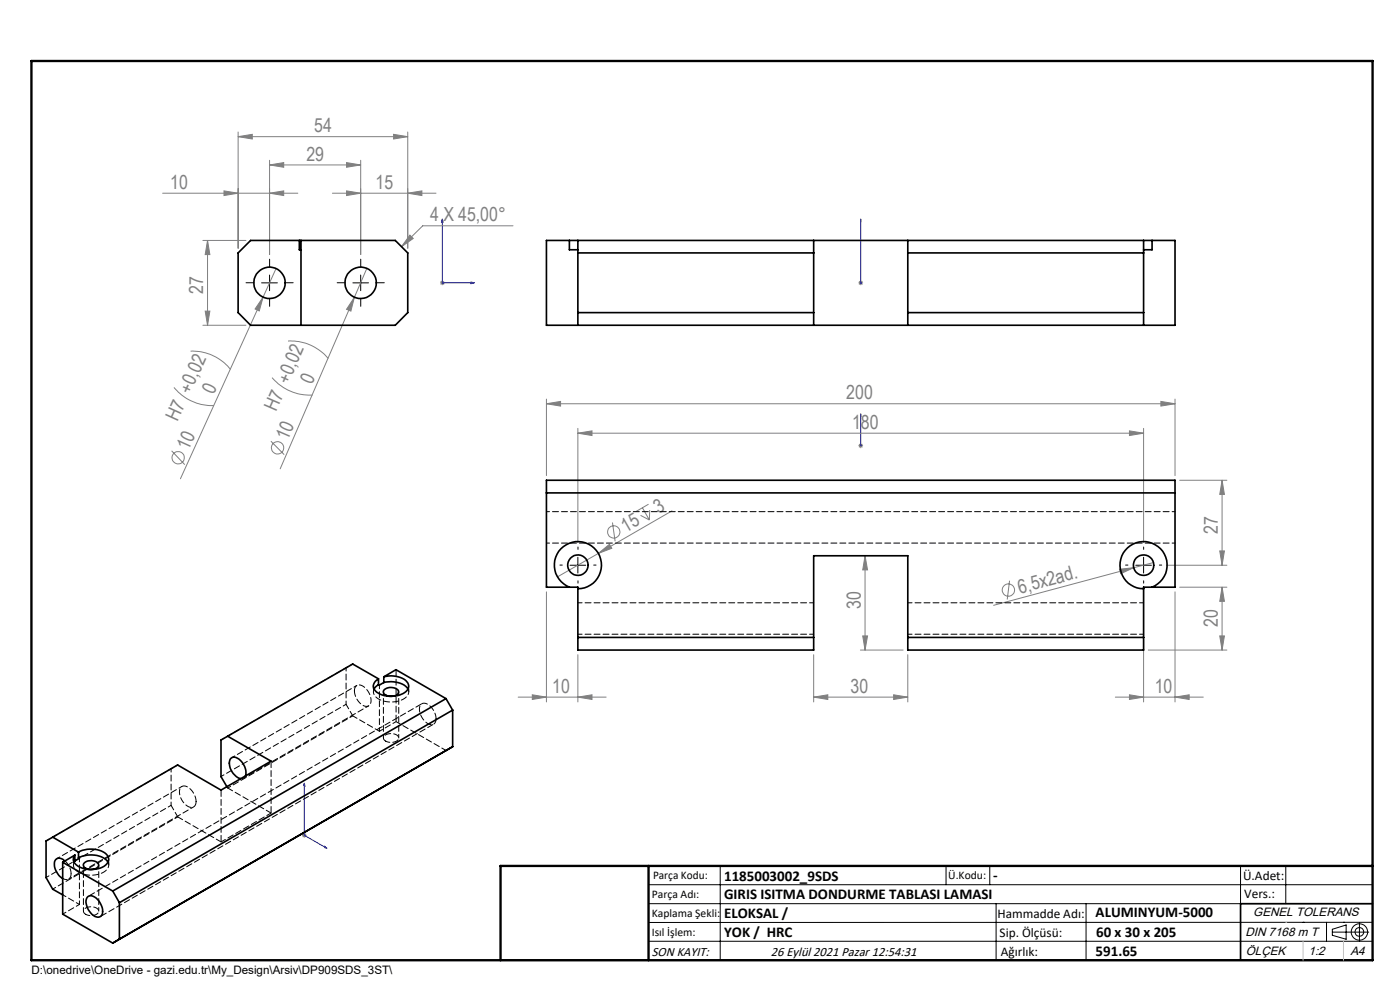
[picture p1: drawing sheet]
<svg xmlns="http://www.w3.org/2000/svg" width="297mm" height="210mm" viewBox="0 0 297 210" stroke-linecap="round" stroke-linejoin="round" font-family="sans-serif">
<g fill="none" stroke="#808080" stroke-width=".21">
<path d="M50.5 29l3-.5v1zM50.5 28v24.7M50.5 29h36M57.2 35l3-.5v1zM57.2 34v20M57.2 35h19.3M73.5 34.5l3 .5-3 .5zM76.5 34v20M83.5 28.5l3 .5-3 .5zM86.5 28v24.7M34.5 41h28.7M43 51h9.2"/>
<path d="M44 51v18M44 51l.5 3h-1zM47.5 40.5l3 .5-3 .5zM57.2 41l3-.5v1zM58.6 57l-2.8 6M70.5 41h22M73.5 40.5l3 .5-3 .5zM77.8 56.9l-2.6 6.2M86.5 41l3-.5v1zM87 49.9l.7 .7-2.5 1.7zM93.3 60h1M93.5 59.6l.7 .8"/>
<path d="M93.8 59.5v1M94.2 59.6l-.7 .8M108.8 47.9h-19.1l-4.5 4.4M182.1 60h1M182.2 59.6l.8 .8M182.6 59.5v1M183 59.6l-.8 .8M40.4 74.5a10.2 10.2 0 0 1 8.5 3.8M43 69h9.2M43.5 66h1l-.5 3zM55.8 63l-.8 3-.9-.5zM55.8 63l-17.5 38.6"/>
<path d="M61.1 72.3a10.3 10.3 0 0 1 8.5 3.8M75.2 63.1l-.8 2.9-.9-.4zM75.2 63.1l-15.8 36.3M36.4 95.6l2.8 3M36.9 82.2a10.5 10.5 0 0 0 8.5 3.8M57.5 93.6l2.8 2.8M57.7 80.1a10.6 10.6 0 0 0 8.6 3.7M115.9 85.6l3-.4v.9zM115.9 84.7v16.2M115.9 85.6h133.4M122.6 91.9l3-.5v1zM122.6 90.9v24.2"/>
<path d="M122.6 91.9h120M182.1 94.5h1M182.2 94.2l.8 .7M182.6 94v1.1M183 94.2l-.8 .7M239.6 91.4l3 .5-3 .5zM242.6 90.9v24.2M246.3 85.2l3 .4-3 .5zM249.3 84.7v16.2M126.9 117.4l2.4-1.9 .5 .8zM126.9 117.4l-8.6 5M129.9 110.8l.6 4"/>
<path d="M135.9 109.3l1.9 1M136.3 107.7l1.5 2.6M137.6 107l-2.6 1.5M137.8 108.2v2.1M142.6 108.4l-15.7 9M183.5 117.9v20M183.5 117.9l.5 3h-1zM244.7 119.3l-4.2 1.1M247.4 119.9h12.9M250.3 101.9h10M258.8 116.9h1l-.5 3zM259.3 101.9l.5 3h-1z"/>
<path d="M259.3 101.9v18M115.9 125.5v23.4M122.6 138.9v10M172.6 138.9v10M182.5 137.9h9.1M183 134.9h1l-.5 3zM192.6 138.9v10M214.2 123.2l-.5 4M237.5 120.7l3-.3-2.8 1.3zM240.5 120.4l-29.7 8M242.6 124.7v24.2M243.6 137.9h16.7"/>
<path d="M249.3 125.5v23.4M250.3 124.6h10M258.8 134.9h1l-.5 3zM259.3 124.6l.5 3h-1zM259.3 124.6v13.3M109.9 147.9h18.7M112.9 147.4l3 .5-3 .5zM122.6 147.9l3-.5v1zM172.6 147.9l3-.5v1zM172.6 147.9h20M189.6 147.4l3 .5-3 .5zM236.6 147.9h18.7"/>
<path d="M239.6 147.4l3 .5-3 .5zM249.3 147.9l3-.5v1zM64.1 177.2h1M64.2 176.8l.7 .7M64.6 176.7v1M64.9 176.8l-.7 .7"/>
<circle cx="37.8" cy="97.1" r="1.32"/>
<circle cx="58.9" cy="95" r="1.31"/>
<circle cx="130.2" cy="112.8" r="1.32"/>
<circle cx="213.9" cy="125.2" r="1.31"/>
</g>
<g fill="none" stroke="#000" stroke-width=".21">
<path d="M55.5 60h3.3M57.2 58.3v3.4M74.9 60h3.3M76.5 58.3v3.4M120.9 119.9h3.3M122.6 118.2v3.4M240.9 119.9h3.4M242.6 118.2v3.4M137.6 187.7h153.6M137.6 191.7h153.6M137.6 199.7h153.6M152.8 183.7v20"/>
<path d="M200.7 183.7v4M210 183.7v4M211.3 191.7v12M230.4 191.7v12M263.2 183.7v20M272.8 183.7v8M276.4 195.6h.1M281.4 195.6v4.1M282.6 197.7h7.8M282.6 197.1l3-.9v3l-3-.8zM285 195.6h.1M288.4 195.8v3.8"/>
<path d="M291.2 195.6l-153.6 .1"/>
<circle cx="288.4" cy="197.7" r="1.74"/>
<circle cx="288.4" cy="197.7" r=".93"/>
</g>
<g fill="none" stroke="#00f" stroke-width=".21">
<path d="M93.8 46.5v13.5h6.8M93.8 46.5l.2 .6h-.3zM99.9 59.8l.7 .2-.7 .2zM182.6 59.8v.4zM182.6 46.5v.6v-.6M182.6 60h.1M182.6 46.5v13.5M182.6 87.8v.7v-.7M182.6 94.4v.3zM182.6 94.5h.1M182.6 87.8v6.7M64.6 166.1v11.1l4.8 2.7"/>
<path d="M64.6 166.1l.1 .6-.2-.1zM68.9 179.5l.5 .4-.5-.1z"/>
</g>
<g fill="none" stroke="#000" stroke-width=".21" stroke-dasharray="15.2 1.3 1.3 1.3">
<path d="M53.9 60h-1.7M57.2 56.6v-1.6M60.5 60h1.7M73.2 60h-1.7M76.5 56.6v-1.6M79.9 60h1.6M57.2 63.3v1.7M76.5 63.3v1.7M119.3 119.9h-.5M122.6 116.5v-.5M125.9 119.9h.5M239.3 119.9h-.5"/>
<path d="M242.6 116.5v-.5M245.9 119.9h.5M122.6 123.2v.5M242.6 123.2v.5"/>
</g>
<path d="M291.2 191.7h-28v12M106.2 203.7h185" fill="none" stroke="#000" stroke-width=".35"/>
<path d="M6.7 12.9h284.5v190.8h-284.5zM137.6 183.7v20M291.2 183.7h-185v20" fill="none" stroke="#000" stroke-width=".5"/>
<path d="M272.8 195.6h.1M276.4 199.7v4M285 199.7v4" fill="none" stroke="#c0c0c0" stroke-width=".21"/>
<g fill="#00f">
<path d="M68.9 179.5l.5 .4-.5-.1zM64.6 166.1l.1 .6-.2-.1zM99.9 59.8l.7 .2-.7 .2zM93.8 46.5l.2 .6h-.3z"/>
<path d="M182.6 59.8v.4zM182.6 46.5v.6zM182.6 87.8v.7zM182.6 94.4v.3z"/>
</g>
<g fill="#808080">
<path d="M237.5 120.7l3-.3-2.8 1.3z"/>
<path d="M126.9 117.4l2.4-1.9 .5 .8z"/>
<path d="M55.8 63l-.8 3-.9-.5z"/>
<path d="M75.2 63.1l-.8 2.9-.9-.4z"/>
<path d="M249.3 147.9l3-.5v1zM239.6 147.4l3 .5-3 .5z"/>
<path d="M50.5 29l3-.5v1zM83.5 28.5l3 .5-3 .5zM87 49.9l.7 .7-2.5 1.7zM47.5 40.5l3 .5-3 .5zM57.2 41l3-.5v1zM57.2 35l3-.5v1zM73.5 34.5l3 .5-3 .5z"/>
<path d="M122.6 91.9l3-.5v1zM239.6 91.4l3 .5-3 .5z"/>
<path d="M115.9 85.6l3-.4v.9zM246.3 85.2l3 .4-3 .5z"/>
<path d="M73.5 40.5l3 .5-3 .5zM86.5 41l3-.5v1z"/>
<path d="M122.6 147.9l3-.5v1zM112.9 147.4l3 .5-3 .5z"/>
<path d="M183 134.9h1l-.5 3zM183.5 117.9l.5 3h-1z"/>
<path d="M259.3 124.6l.5 3h-1zM258.8 134.9h1l-.5 3z"/>
<path d="M258.8 116.9h1l-.5 3zM259.3 101.9l.5 3h-1z"/>
<path d="M44 51l.5 3h-1zM43.5 66h1l-.5 3z"/>
<path d="M172.6 147.9l3-.5v1zM189.6 147.4l3 .5-3 .5z"/>
</g>
<g fill="none" stroke="#000" stroke-width=".35">
<path d="M63.5 51h.4M63.5 51h-10.3l-2.7 2.6v12.7l2.7 2.7h30.7l2.6-2.7v-12.7l-2.6-2.6h-20M63.5 51v2h.4M63.9 51v18M120.8 51h1.8M120.8 51h-4.9v18h133.4v-18h-4.9M120.8 51v2h1.8M122.6 51h120M122.6 53.6h50M122.6 51v18M172.6 51v18M192.6 53.6h50"/>
<path d="M192.6 51v18M242.6 51h1.8M242.6 51v18M244.4 51v2h-1.8M122.6 66.3h50M192.6 66.3h50M115.9 101.9h133.4v22.7h-6.7v13.3h-50v-20h-20v20h-50v-13.3h-6.7zM115.9 104.6h133.4M120.8 124.6a5 5 0 0 1-1.9-8.2 5 5 0 0 1 8.2 1.5 5 5 0 0 1-4.5 7M122.6 135.2h50M192.6 135.2h50M244.4 124.6a5 5 0 0 0 1.9-8.2 5 5 0 0 0-8.2 1.5 5 5 0 0 0 4.5 7"/>
<path d="M48.3 156.2l9.2 5.3-10.6 6.1-9.2-5.3-26.5 15.3M48.3 156.2l-1.4 .8v7.7l1.2 2.2M80.3 145.2l-1 .9M80.3 144l-5.5-3.1-26.5 15.3M80.3 144v1.2M81.4 143.6a4.8 4.8 0 0 1 5.1 1.3 1.64 1.64 0 0 1-1 2.2 5.5 5.5 0 0 1-5.9-.6 1.54 1.54 0 0 1 .7-2.5M81.4 144.8a4.9 4.9 0 0 1 5.1 1.3M81.4 143.6l2.6-1.5 10.6 6.1M81.4 143.6v1.2M81.4 144.8l-.9 .5-.2-.1M81.5 146.3a2.24 2.24 0 0 1 3 .2 1.14 1.14 0 0 1-1.4 1.2 1.47 1.47 0 0 1-1.8-1zM94.6 148.2l-70.7 40.8"/>
<path d="M94.6 148.2l1.4 2.4M96 150.6l-70.7 40.9M96 150.6v7.8M96 158.4l-72.1 41.7M96 158.4l-1.4 .8M11.2 177.6l5.5 3.2M11.2 177.6l-1.4 .8v7.8l1.4 2.4 2.1 1.2M52.1 164.6a3.4 3.4 0 0 0-2.6-4 1.41 1.41 0 0 0-.7 2 3.5 3.5 0 0 0 2.3 2.6M13.3 182.9v11l10.6 6.2M13.3 182.9l10.6 6.1M13.8 182.6a1.18 1.18 0 0 0-1.3-.6 1.18 1.18 0 0 0-1 1.1 3.9 3.9 0 0 0 1.8 3.3M15.9 181.4l-2.6 1.5"/>
<path d="M15.9 181.4v1.2M15.9 182.6l-.2 .3M16.7 180.8a5.3 5.3 0 0 1 6.1 .7 1.87 1.87 0 0 1-1.5 2.6 5 5 0 0 1-5.6-1.2l-.1-.6 .3-.9M16.7 182a5.4 5.4 0 0 1 6.1 .7l.1 .2M16.7 180.8v1.2M16.7 182l.1 .1-.9 .5M17.9 183a2.19 2.19 0 0 1 3 .3 1.14 1.14 0 0 1-1.5 1.1 1.27 1.27 0 0 1-1.7-1.2zM18.6 190.3a1.49 1.49 0 0 1 2.1 .5 3.1 3.1 0 0 1 .9 3.4 1.32 1.32 0 0 1-2.1-.3 3.4 3.4 0 0 1-1.1-3.4zM23.9 189l1.4 2.5M25.3 191.5v7.7l-1.4 .9"/>
<circle cx="57.2" cy="60" r="3.3"/>
<circle cx="76.5" cy="60" r="3.3"/>
<circle cx="122.6" cy="119.9" r="2.17"/>
<circle cx="242.6" cy="119.9" r="2.17"/>
</g>
<path d="M75.2 146.5a3.5 3.5 0 0 0 2.6 3.3 1.26 1.26 0 0 0 .9-1.8 3.3 3.3 0 0 0-2.7-2.7l-.6 .4-.2 .8M92.5 152.5a3.5 3.5 0 0 0-2.6-3.3 1.26 1.26 0 0 0-.9 1.8 3.3 3.3 0 0 0 2.7 2.7l.6-.4 .2-.8M37.7 173.3l9.2 5.3M41.6 170a1.12 1.12 0 0 1-.7 1.2 1.12 1.12 0 0 1-1.3-.3 3.2 3.2 0 0 1-1.2-3.9 1.47 1.47 0 0 1 2.1 .5l.7 1 .4 1.5M57.5 172.5l-9.2-5.3" fill="none" stroke="#000" stroke-width=".21" stroke-dasharray="1.3 .6" stroke-dashoffset=".1"/>
<path d="M79.4 146.1a1.7 1.7 0 0 0 1.2 2.3 5.4 5.4 0 0 0 5.8-.8l.3-.6-.1-.9M48.1 166.9l.2 .3M13.8 182.6a4 4 0 0 1 1.3 2.7M15.7 182.9a1.63 1.63 0 0 0 1.1 2.2 5.5 5.5 0 0 0 5.9-.7l.4-.8-.2-.7" fill="none" stroke="#000" stroke-width=".21" stroke-dasharray="1.3 .6"/>
<path d="M122.6 134.5h50M172.6 127.9h-50M192.6 134.5h50M242.6 127.9h-50M81.8 157.2a2.13 2.13 0 0 0 2.8-.5 1.23 1.23 0 0 0-1.6-1.1 1.32 1.32 0 0 0-1.6 1.1l.4 .5M18.2 193.9a2.13 2.13 0 0 0 2.7-.4 1.23 1.23 0 0 0-1.5-1.2 1.32 1.32 0 0 0-1.7 1.1l.5 .5" fill="none" stroke="#000" stroke-width=".21" stroke-dasharray="1.3 .6" stroke-dashoffset=".4"/>
<path d="M80.5 155.1v-9.8M80.5 155.1l3.5-2M81.3 146.7v9.8M84.6 156.5v-9.8M13.3 189.8l3.6 2.1M16.9 191.9l-3.6 2M16.9 191.9v-9.8M17.7 183.5v9.8M21 193.3v-9.8" fill="none" stroke="#000" stroke-width=".21" stroke-dasharray="1.3 .6" stroke-dashoffset=".5"/>
<path d="M15.1 185.3a1.08 1.08 0 0 1-.5 1.2 1.08 1.08 0 0 1-1.3-.2" fill="none" stroke="#000" stroke-width=".21" stroke-dasharray="1.3 .6" stroke-dashoffset=".3"/>
<g fill="none" stroke="#000" stroke-width=".21" stroke-dasharray="1.3 .6" stroke-dashoffset=".6">
<path d="M115.9 115.2h133.4M249.3 108.5h-133.4M46.9 157l26.5-15.4M73.4 149.4l-26.5 15.3M73.4 141.6v7.8M75.7 145.4l-26.5 15.3M79.2 145.5v1.2M86.7 146.7v-1.2M9.8 178.4l26.5-15.3M36.3 170.8l-26.5 15.3M36.3 170.8v-7.7M38.6 166.8l-26.5 15.3"/>
<path d="M48.3 167.2l26.5-15.3M51.1 165.1l.6-.1 .4-.4M51.7 165l26.5-15.3M11.2 188.6l26.5-15.3M14.6 186.5l26.5-15.3M15.6 182.3v1.2M23.1 183.5v-1.2"/>
</g>
<path d="M74.8 151.9l-1.4-2.5M74.8 151.9l5.7 3.2M84 153.1l10.6 6.1M37.7 173.3l-1.4-2.5M46.9 178.6l10.6-6.1" fill="none" stroke="#000" stroke-width=".21" stroke-dasharray="1.3 .6" stroke-dashoffset=".2"/>
<path d="M84 153.1v-11M46.9 178.6v-11M57.5 172.5v-11.1" fill="none" stroke="#000" stroke-width=".21" stroke-dasharray="1.3 .6" stroke-dashoffset="-.1"/>
<path d="M73.4 141.6l1.4-.8M36.3 163.1l1.4-.8" fill="none" stroke="#000" stroke-width=".21" stroke-dasharray="1.3 .6" stroke-dashoffset=".8"/>
<path d="M89.5 149.3l-70.7 40.8M21.3 194.4l70.7-40.8" fill="none" stroke="#000" stroke-width=".21" stroke-dasharray="1.3 .6" stroke-dashoffset="-.2"/>
<g font-size="4.1" fill="#808080">
<text x="66.7" y="28.1">54</text>
<text x="65" y="34.1">29</text>
<text x="36.1" y="40.1">10</text>
<text x="79.7" y="40.1">15</text>
<text x="91.3" y="46.9">4</text>
<text x="94.1" y="46.9">X 45,00°</text>
<text x="43.1" y="62.3" transform="rotate(-90 43.1 62.3)">27</text>
<text x="45.4" y="83.9" transform="rotate(-66 45.4 83.9)">0</text>
<text x="66.2" y="81.6" transform="rotate(-67 66.2 81.6)">0</text>
<text x="37.7" y="89.6" transform="rotate(-66 37.7 89.6)">H7 +0,02</text>
<text x="58.6" y="87.5" transform="rotate(-67 58.6 87.5)">H7 +0,02</text>
<text x="179.5" y="84.7">200</text>
<text x="40" y="95.7" transform="rotate(-66 40 95.7)">10</text>
<text x="61" y="93.6" transform="rotate(-67 61 93.6)">10</text>
<text x="180.8" y="90.9">180</text>
<text x="132.8" y="113" transform="rotate(-30 132.8 113)">15</text>
<text x="139.7" y="109" transform="rotate(-30 139.7 109)">3</text>
<text x="258.4" y="113.2" transform="rotate(-90 258.4 113.2)">27</text>
<text x="216.4" y="126" transform="rotate(-15 216.4 126)">6,5x2ad.</text>
<text x="182.6" y="129.2" transform="rotate(-90 182.6 129.2)">30</text>
<text x="258.4" y="133.1" transform="rotate(-90 258.4 133.1)">20</text>
<text x="117.1" y="146.9">10</text>
<text x="180.4" y="146.9">30</text>
<text x="245" y="146.9">10</text>
</g>
<g font-size="3.2">
<text x="153.6" y="186.8">1185003002_9SDS</text>
<text x="153.6" y="190.8">GIRIS ISITMA DONDURME TABLASI LAMASI</text>
<text x="210.7" y="186.6">-</text>
<text x="153.6" y="194.8">ELOKSAL /</text>
<text x="232.4" y="194.5">ALUMINYUM-5000</text>
<text x="153.6" y="198.8">YOK / HRC</text>
<text x="232.4" y="202.8">591.65</text>
<text x="232.5" y="198.8">60 x 30 x 205</text>
</g>
<g font-size="2.8">
<text x="263.7" y="186.7">Ü.Adet:</text>
<text x="263.9" y="190.5">Vers.:</text>
<text x="211.6" y="194.8">Hammadde Adı:</text>
<text x="138.3" y="202.8">SON KAYIT:</text>
<text x="163.6" y="202.8">26 Eylül 2021 Pazar 12:54:31</text>
<text x="212.1" y="198.7">Sip. Ölçüsü:</text>
<text x="212.3" y="202.7">Ağırlık:</text>
</g>
<g font-size="2.6">
<text x="265.9" y="194.4">GENEL TOLERANS</text>
<text x="264.2" y="198.5">DIN 7168 m T</text>
<text x="264.3" y="202.6">ÖLÇEK</text>
<text x="277.6" y="202.6">1:2</text>
<text x="286.5" y="202.6">A4</text>
</g>
<g font-size="2.5">
<text x="138.3" y="190.5">Parça Adı:</text>
<text x="138.5" y="186.5">Parça Kodu:</text>
<text x="201.2" y="186.5">Ü.Kodu:</text>
<text x="138.3" y="194.5">Kaplama Şekli:</text>
<text x="138.3" y="198.6">Isıl İşlem:</text>
<text x="6.7" y="206.7">D:\onedrive\OneDrive - gazi.edu.tr\My_Design\Arsiv\DP909SDS_3ST\</text>
</g>
</svg>
